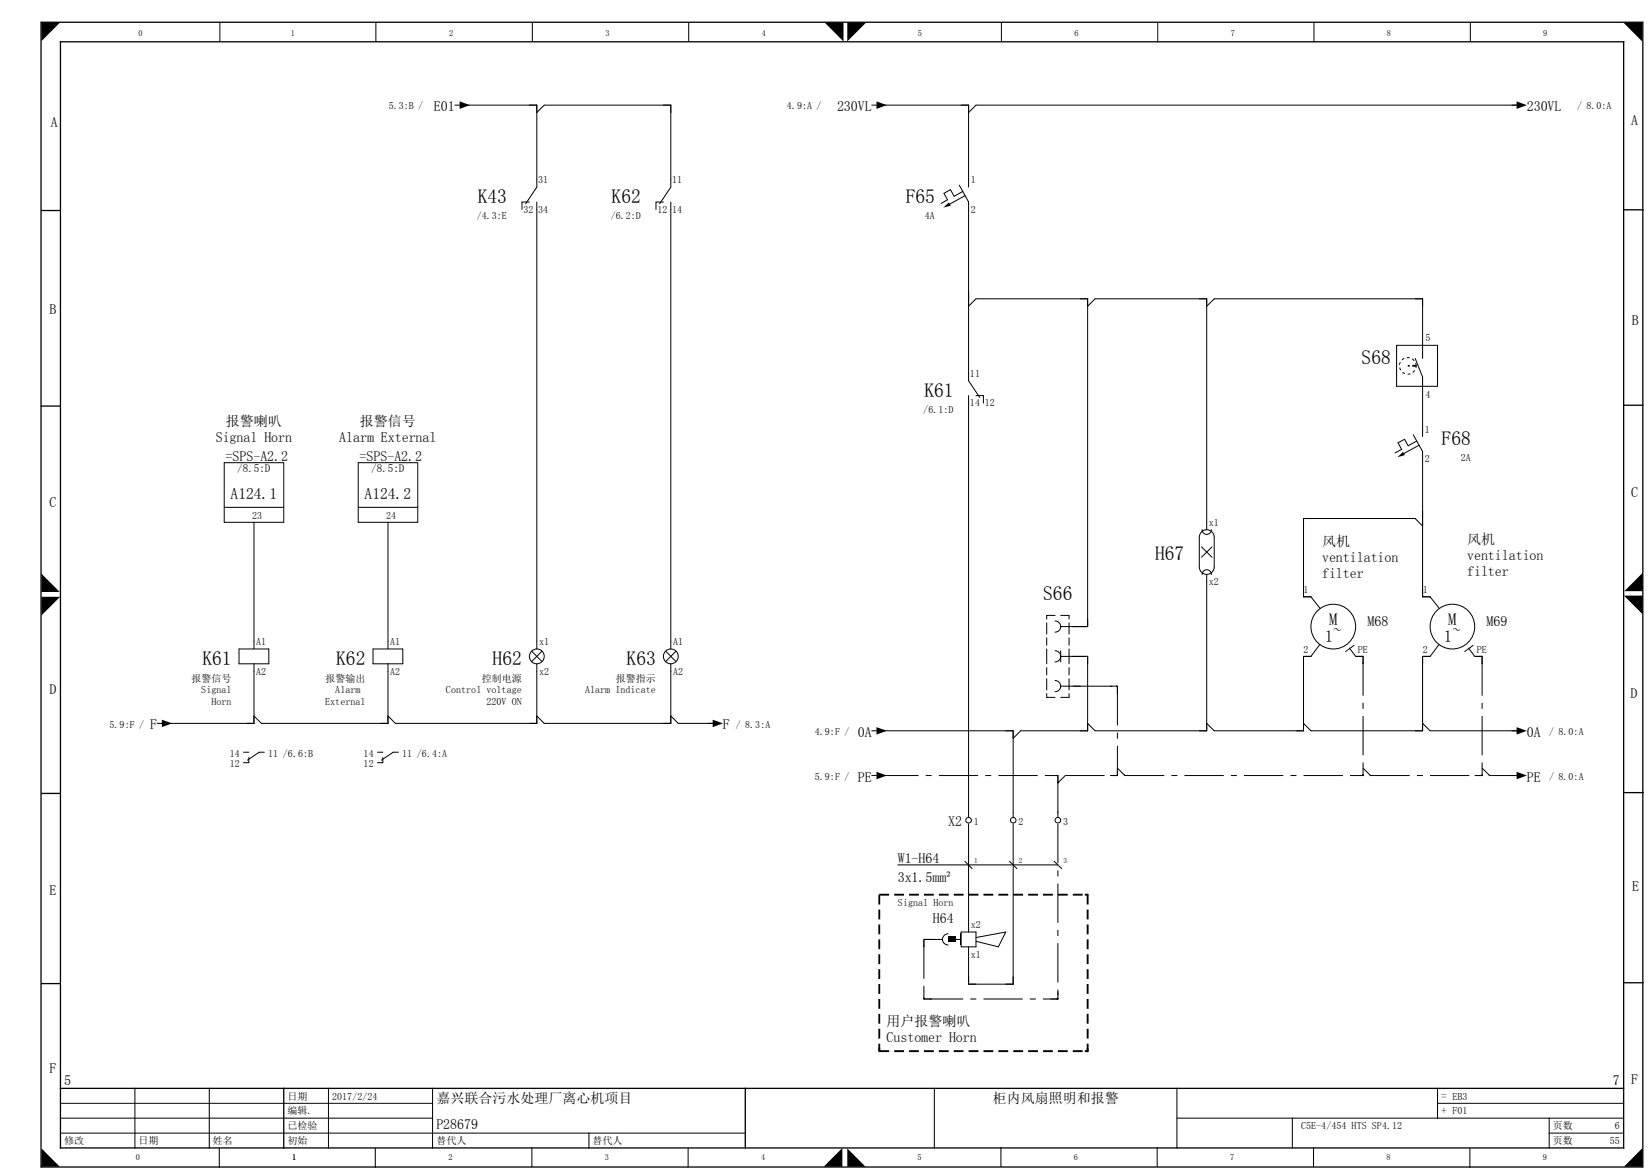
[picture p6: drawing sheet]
<svg xmlns="http://www.w3.org/2000/svg" width="297mm" height="210mm" viewBox="0 0 297 210" stroke-linecap="round" stroke-linejoin="round" font-family="sans-serif">
<g fill="none" stroke="#000" stroke-width=".18">
<path d="M39.6 4v3.4M67.6 4v3.4M81.8 18.9h.9M83.2 18.9h13.4v14.7l-2 3M95.2 18.9h1.4v1.3l1.3-1.3h22.8v14.7l-2 3M95.8 4.1v3.3M119.4 18.9h1.3v1.3M123.9 4.1v3.3M156.8 18.9h.9M158.2 18.9h16.1v14.7M172.9 18.9h1.4v1.3l1.3-1.3h97.8M180.2 4.1v3.4"/>
<path d="M208.3 4.2v3.4M236.4 4.1v3.4M264.5 4.1v3.3M95.2 36.3h-1.3v1.4M96.6 36.3v80.4M119.4 36.3h-1.4v1.4M120.7 36.3v80.4M172.6 33.3l1.7 3v32.2l2 3M173.2 34.4l-1.5 .9-.7-1.2-1.2 .7 .7 1.1-1.2 .7M173.6 35.2l-2.7 1.5M174.3 55.1l1.3-1.4h20.1v58.9M194.3 53.7h1.4v1.4l1.3-1.4h20.1v41.5"/>
<path d="M215.8 53.7h1.3v1.4l1.4-1.4h37.4v10.7M254.6 53.7h1.3v1.4M174.3 71.1v75.9M175.6 71.1h1.3v1.4M251.3 62.1h7.3v7.3h-7.3zM254.3 78.2l1.6 3v26.1h1.4M254.6 64.4l1.3 3.4v10.7M254.9 79.3l-1.6 .8-.6-1.1-1.2 .6 .7 1.2-1.2 .6M40.3 83.2h10.8v10.7h-10.8zM40.3 91.2h10.8M45.7 93.9v22.8M64.4 83.2h10.8v10.7h-10.8z"/>
<path d="M64.4 91.2h10.8M69.8 93.9v22.8M216.2 98.3l1.9 1.9M216.3 95.2a.84 .84 0 0 0 .8 .9 .84 .84 0 0 0 .8-.9M216.3 95.5a1.34 1.34 0 0 1 1.4-.1 1.34 1.34 0 0 1 .8 1.2v5.3a1.34 1.34 0 0 1-1.4 1.4 1.34 1.34 0 0 1-1.3-1.4v-5.3v-.4zM218.1 98.3l-1.9 1.9M255.3 80l-2.7 1.5M255.9 94.6l-1.3-1.4h-20.1v14.1h1.4M43 116.7h5.4v2.6h-5.4zM45.7 119.3v10.7h-16.1M67.1 116.7h5.4v2.6h-5.4zM69.8 119.3v10.7h-22.8l-1.3-1.3"/>
<path d="M95.6 117.1l1.9 1.8M96.6 119.3v10.7h-25.5l-1.3-1.3M97.5 117.1l-1.9 1.8M119.8 117.1l1.8 1.8M120.7 119.3v10.7h-22.8l-1.3-1.3M121.6 117.1l-1.8 1.8M188.3 112v2M188.3 114.7v1.3M188.3 116.7v2.6M189.8 110.6h-1.5v.7M189.8 111.6a1.01 1.01 0 0 1 1 1 1.01 1.01 0 0 1-1 1M189.8 117a1.01 1.01 0 0 1 1 1 1.01 1.01 0 0 1-1 1"/>
<path d="M190.8 118h4.9v1.3M190.8 112.6h4.9M190.8 110.6h1.5v.7M190.8 117v2M192.3 112v2M192.3 114.7v1.3M192.3 116.7v2.6M193 118h2.7v13.4M195.7 111.3v1.3M216.3 103.3a.84 .84 0 0 1 .8-.9 .84 .84 0 0 1 .8 .9M217.1 103.3v28.1h-20.1l-1.3-1.4v1.4M234.5 105.9v1.4h1.4"/>
<path d="M235.9 107.3l1.6 2.1M237.5 115.9l-1.6 2.1h-1.4v13.4h-16l-1.4-1.4M242.8 116.5l1.1 1.5h1.3M255.9 105.9v1.4h1.4M257.3 107.3l1.6 2.1M258.9 115.9l-1.6 2.1h-1.4v13.4h-20l-1.4-1.4M264.2 116.5l1.1 1.5h1.4M28.3 130h.8M43.8 135.2h1M44.8 136.2v.9h-1M47.6 135.2h-1l-2.1 1.5M67.9 135.2h1"/>
<path d="M68.9 136.2v.9h-1M71.7 135.2h-1l-2.1 1.5M120.7 128.7l1.3 1.3h6.7M156.8 131.4h.9M156.8 139.4h.9M158.2 131.4h24.1v15.6M181 131.4h1.3v1.3l1.3-1.3h12.1M188.3 124.7v.7h1.5M188.3 120v1.3M188.3 122v2M189.8 122.3a1.01 1.01 0 0 1 1 1 1.01 1.01 0 0 1-1 1.1M190.8 123.4h3.5"/>
<path d="M192.3 120v1.3M192.3 122v2M192.3 124.7v.7h-1.5M255.9 130l1.4 1.4h16.1M272 139.4h.9M161.5 155.5h28.8M173.6 154.8l1.3 1.4M174.3 148.1v19.5M181.6 154.8l1.4 1.4M182.3 148.1v28.8h-8v-6.7M189.7 154.8l1.3 1.4M190.3 146.1v.9"/>
<path d="M168.2 168.9h1.4M170.6 167.9a1.01 1.01 0 0 0-1 1 1.01 1.01 0 0 0 1 1M171.9 168.9h.9M172.8 167.9v2M172.9 167.6h2.7v2.6h-2.7zM174.3 175.6v1.3h1.3M175.6 168.6l5.4-1-1.4 2.6-4-1M10.9 198.4h66.9M24.3 195.7v10.7M37.7 195.7v10.7M59.1 195.7v10.7M77.8 195.7v10.7"/>
<path d="M168.1 195.7v10.7M211.7 195.7v10.7M258.6 198.4h33.5M258.6 195.7v5.3M10.9 203.7h123.2M10.9 201h66.9M39.5 206.5v3.3M67.5 206.5v3.3M95.7 206.4v3.3M106 203.7v2.7M123.8 206.4v3.4M180.1 206.3v3.4"/>
<path d="M208.2 206.4v3.3M211.7 201h80.4M232.5 201v5.4M236.3 206.4v3.3M264.5 206.5v3.3M278.7 203.7h13.4M278.7 201v5.4"/>
<circle cx="96.6" cy="118" r="1.33"/>
<circle cx="120.7" cy="118" r="1.33"/>
<circle cx="239.9" cy="112.6" r="4"/>
<circle cx="261.3" cy="112.7" r="4"/>
<circle cx="174.3" cy="147.5" r=".5"/>
<circle cx="182.3" cy="147.5" r=".5"/>
<circle cx="190.3" cy="147.5" r=".5"/>
</g>
<g fill="none" stroke="#000" stroke-width=".23">
<path d="M7.4 4h288.2v205.8h-288.2zM10.9 7.5h281.2v198.9h-281.2zM7.5 37.8h3.3M292.3 37.7h3.3M7.4 73h3.3M292.3 72.9h3.3M7.5 142.6h3.3M292.3 142.5h3.3M7.5 176.8h3.3M292.3 176.7h3.3M10.9 195.7h281.2M51.1 195.7v10.7"/>
<path d="M134.1 195.7v10.7"/>
</g>
<g fill="#000">
<path d="M7.5 4h3.3l-3.3 3.4zM82.7 18.2l1.8 .7-1.8 .7zM148.4 4.1h3.4v3.4zM152.4 4.1h3.4l-3.4 3.4zM157.7 18.2l1.8 .7-1.8 .7zM272.9 18.2l1.8 .7-1.8 .7zM292.1 4.1h3.4v3.4zM169.7 37.3l1-.9 .4 .6zM254.1 65.6h.5l.2 .2-.2 .1h-.5zM254.7 65.7l.1 .1zM251.4 82.2l1-1 .3 .6zM7.5 103.1l3.2 3.3h-3.2z"/>
<path d="M7.5 107.3h3.3l-3.3 3.3zM242 117.1l1.6-1.2 .1 .2-1.6 1.1zM245 117.9h.3v.2h-.3zM245.1 119.1h.2v.3h-.1zM263.4 117.1l1.6-1.2 .1 .2-1.6 1.1zM266.4 117.9h.3v.2h-.3zM266.6 119.1h.1v.3zM295.5 103v3.3h-3.3zM292.2 107.1h3.3v3.3zM29.1 129.4l1.9 .6-1.9 .7zM128.2 129.4l1.9 .6-1.9 .7zM157.7 130.7l1.8 .7-1.8 .7z"/>
<path d="M157.7 138.7l1.8 .7-1.8 .7zM190.1 139.3l.3 .1v.1h-.3zM200.8 123.3h.3v.1h-.3zM200.8 139.3l.3 .1v.1h-.3zM201 139.2h.1v.3l-.1-.1zM201 124.4h.1v.4l-.1-.1zM202.3 139.2l.2 .2-.1 .1-.3-.2zM245 139.3l.3 .1v.1h-.3zM245.1 139.2h.2v.3h-.1zM246.5 139.2l.1 .3-.3-.2zM266.4 139.3l.3 .1v.1h-.3zM266.6 139.2h.1v.3z"/>
<path d="M267.9 139.2l.2 .3-.3-.2zM272.9 130.7l1.8 .7-1.8 .7zM272.9 138.7l1.8 .7-1.8 .7zM273.1 139.3l.3 .1v.1h-.3zM190.2 145.9h.2v.3h-.1zM190.2 140.5h.2v.3h-.1zM190.3 140.7l.2-.2 .1 .2-.3 .1zM166.1 179.3h.2v.4l-.2-.1zM166.1 170h.2v.3l-.2-.1zM167.3 168.8h.3v.2h-.3zM167.3 179.5h.3v.2h-.3zM168 168.8h.3v.2h-.3z"/>
<path d="M170.6 168.4h1.3v1h-1.3zM190.1 179.5h.3v.2h-.3zM190.2 179.3h.2v.4h-.1zM195.2 160.7h.5l.2 .1-.2 .2h-.5zM158 188.5h.4v.5l-.2 .1-.2-.1zM195.2 188.8h.5l.2 .2-.2 .1h-.5zM195.5 188.5h.4v.5l-.2 .1-.2-.1zM7.5 206.5l3.2 3.2h-3.2zM151.6 206.4v3.3h-3.4zM152.4 206.5l3.3 3.2h-3.3zM295.5 206.4v3.3h-3.3z"/>
</g>
<g fill="none" stroke="#000" stroke-width=".18" stroke-dasharray="7.1 1.3 1.1 1.3" stroke-linecap="butt">
<path d="M243.9 118h1.3M245.2 118v21.4M245.2 118v1.3M265.3 118h1.4M266.7 118v21.4M266.7 118v1.3M158.2 139.4h32.1M189 139.4h1.3M190.3 139.4v6.7M190.3 139.4v1.4M191.7 139.4h9.3M191.7 139.4l-1.4 1.4"/>
<path d="M193 123.4h8M199.7 123.4h1.3M199.7 139.4h1.3M201 123.4v16M201 123.4v1.3M201 138.1v1.3M201 138.1l1.4 1.3M202.4 139.4h42.8M243.9 139.4h1.3M245.2 138.1v1.3M245.2 138.1l1.4 1.3M246.6 139.4h20.1"/>
<path d="M265.3 139.4h1.4M266.7 138.1v1.3M266.7 138.1l1.3 1.3M268 139.4h5.4M190.3 148.1v31.5M166.2 168.9h2M166.2 168.9v10.7M166.2 179.6h24.1M166.2 168.9h1.4M166.2 168.9v1.3M166.2 178.3v1.3M166.2 179.6h1.4"/>
<path d="M189 179.6h1.3M190.3 178.3v1.3"/>
</g>
<path d="M158.2 160.8h37.5M158.2 160.8v28.2M195.7 160.8v28.2M158.2 189h37.5" fill="none" stroke="#000" stroke-width=".33" stroke-dasharray="1.8 .9" stroke-linecap="butt"/>
<path d="M253.3 65.8h1.3" fill="none" stroke="#000" stroke-width=".33" stroke-dasharray=".3 1 .3 1" stroke-linecap="butt"/>
<circle cx="253.3" cy="65.8" r="1.5" fill="none" stroke="#000" stroke-width=".18" stroke-dasharray=".5 .5" stroke-linecap="butt"/>
<g font-size="3.5">
<text x="86" y="36.5">K43</text>
<text x="110" y="36.5">K62</text>
<text x="163" y="36.5">F65</text>
<text x="245" y="65.4">S68</text>
<text x="166.3" y="71.3">K61</text>
<text x="259.4" y="80">F68</text>
<text x="207.8" y="100.8">H67</text>
<text x="187.7" y="107.9">S66</text>
<text x="36.4" y="119.5">K61</text>
<text x="60.5" y="119.5">K62</text>
<text x="88.6" y="119.5">H62</text>
<text x="112.7" y="119.5">K63</text>
</g>
<g font-size="3">
<text x="239.1" y="112.4">M</text>
<text x="260.5" y="112.4">M</text>
<text x="238.4" y="115.4">1~</text>
<text x="259.8" y="115.4">1~</text>
</g>
<g font-size="2.8">
<text x="41.5" y="89.7">A124.1</text>
<text x="65.6" y="89.7">A124.2</text>
</g>
<g font-size="2.5">
<text x="9.1" y="22.8">A</text>
<text x="78.1" y="20">E01</text>
<text x="150.6" y="20">230VL</text>
<text x="274.7" y="20">230VL</text>
<text x="293.5" y="22.5">A</text>
<text x="8.9" y="56.4">B</text>
<text x="293.6" y="58.4">B</text>
<text x="40.7" y="76.6">报警喇叭</text>
<text x="64.8" y="76.6">报警信号</text>
<text x="38.8" y="79.5">Signal Horn</text>
<text x="40.6" y="82.8">=SPS-A2.2</text>
<text x="61" y="79.5">Alarm External</text>
<text x="64.7" y="82.8">=SPS-A2.2</text>
<text x="293.5" y="89.4">C</text>
<text x="8.9" y="91.2">C</text>
<text x="237.9" y="98.2">风机</text>
<text x="237.9" y="101">ventilation</text>
<text x="264" y="97.9">风机</text>
<text x="264" y="100.7">ventilation</text>
<text x="237.9" y="103.9">filter</text>
<text x="264" y="103.6">filter</text>
<text x="246" y="112.6">M68</text>
<text x="267.5" y="112.6">M69</text>
<text x="8.9" y="124.7">D</text>
<text x="293.3" y="125.5">D</text>
<text x="27" y="131.1">F</text>
<text x="130" y="131.1">F</text>
<text x="154.3" y="132.5">0A</text>
<text x="274.7" y="132.5">0A</text>
<text x="154.3" y="140.5">PE</text>
<text x="274.7" y="140.5">PE</text>
<text x="170.6" y="148.5">X2</text>
<text x="161.5" y="155.1">W1-H64</text>
<text x="8.9" y="160.8">E</text>
<text x="161.5" y="158.5">3x1.5mm²</text>
<text x="293.6" y="160.2">E</text>
<text x="167.8" y="165.9">H64</text>
<text x="159.5" y="184.4">用户报警喇叭</text>
<text x="159.5" y="187.3">Customer Horn</text>
<text x="8.9" y="193">F</text>
<text x="11.5" y="195">5</text>
<text x="290.2" y="195">7</text>
<text x="293.5" y="194.8">F</text>
<text x="78.5" y="203">P28679</text>
<text x="78.5" y="198.3">嘉兴联合污水处理厂离心机项目</text>
<text x="178.6" y="198.3">柜内风扇照明和报警</text>
</g>
<g font-size="2">
<text x="42.7" y="84.9">/8.5:D</text>
<text x="66.8" y="84.9">/8.5:D</text>
<text x="259.3" y="197.7">= EB3</text>
<text x="259.3" y="200.3">+ F01</text>
</g>
<g font-size="1.8">
<text x="69.9" y="19.7">5.3:B /</text>
<text x="141.6" y="19.7">4.9:A /</text>
<text x="283.7" y="19.7">/ 8.0:A</text>
<text x="96.8" y="33">31</text>
<text x="120.9" y="33">11</text>
<text x="174.6" y="33">1</text>
<text x="85.8" y="39.4">/4.3:E</text>
<text x="94.2" y="38.2">32</text>
<text x="96.8" y="38.2">34</text>
<text x="109.9" y="39.4">/6.2:D</text>
<text x="118.3" y="38.2">12</text>
<text x="120.9" y="38.2">14</text>
<text x="166.4" y="39.4">4A</text>
<text x="174.6" y="38.2">2</text>
<text x="256.5" y="61.3">5</text>
<text x="174.5" y="67.8">11</text>
<text x="256.5" y="71.5">4</text>
<text x="166.1" y="74.2">/6.1:D</text>
<text x="174.5" y="73.1">14</text>
<text x="177.2" y="73.1">12</text>
<text x="256.3" y="77.8">1</text>
<text x="256.3" y="83.1">2</text>
<text x="262.8" y="83">2A</text>
<text x="45.4" y="93.4">23</text>
<text x="69.5" y="93.4">24</text>
<text x="217.5" y="94.6">x1</text>
<text x="217.5" y="105.2">x2</text>
<text x="234.5" y="106.6">1</text>
<text x="256" y="106.6">1</text>
<text x="46.1" y="116">A1</text>
<text x="70.2" y="116">A1</text>
<text x="97" y="116">x1</text>
<text x="121.1" y="116">A1</text>
<text x="234.5" y="117.3">2</text>
<text x="244.3" y="117.3">PE</text>
<text x="256" y="117.3">2</text>
<text x="265.7" y="117.3">PE</text>
<text x="34.5" y="122.6">报警信号</text>
<text x="36.2" y="124.6">Signal</text>
<text x="46.1" y="121.3">A2</text>
<text x="58.6" y="122.6">报警输出</text>
<text x="60.3" y="124.6">Alarm</text>
<text x="70.2" y="121.3">A2</text>
<text x="80.2" y="124.6">Control voltage</text>
<text x="86.7" y="122.6">控制电源</text>
<text x="97" y="121.3">x2</text>
<text x="105.3" y="124.7">Alarm Indicate</text>
<text x="110.8" y="122.6">报警指示</text>
<text x="121.1" y="121.3">A2</text>
<text x="19.7" y="130.8">5.9:F /</text>
<text x="38" y="126.7">Horn</text>
<text x="58.5" y="126.7">External</text>
<text x="87.5" y="126.7">220V ON</text>
<text x="132.4" y="130.8">/ 8.3:A</text>
<text x="41.3" y="137.9">12</text>
<text x="41.3" y="136">14</text>
<text x="48.2" y="136">11 /6.6:B</text>
<text x="65.4" y="137.9">12</text>
<text x="65.4" y="136">14</text>
<text x="72.3" y="136">11 /6.4:A</text>
<text x="146.6" y="132.2">4.9:F /</text>
<text x="278.7" y="132.2">/ 8.0:A</text>
<text x="146.6" y="140.2">5.9:F /</text>
<text x="278.7" y="140.2">/ 8.0:A</text>
<text x="175.2" y="148.2">1</text>
<text x="183.2" y="148.2">2</text>
<text x="191.3" y="148.2">3</text>
<text x="161.6" y="163">Signal Horn</text>
<text x="174.6" y="166.9">x2</text>
<text x="174.6" y="172.2">x1</text>
<text x="51.7" y="197.7">日期</text>
<text x="59.8" y="197.7">2017/2/24</text>
<text x="51.7" y="200.3">编辑.</text>
<text x="51.7" y="203">已检验</text>
<text x="234.1" y="203">C5E-4/454 HTS SP4.12</text>
<text x="279.4" y="203">页数</text>
<text x="290.5" y="203">6</text>
<text x="11.5" y="205.7">修改</text>
<text x="24.9" y="205.7">日期</text>
<text x="38.3" y="205.7">姓名</text>
<text x="51.7" y="205.7">初始</text>
<text x="78.5" y="205.7">替代人</text>
<text x="106.6" y="205.7">替代人</text>
<text x="279.4" y="205.7">页数</text>
<text x="289.6" y="205.7">55</text>
</g>
<g font-size="1.5">
<text x="24.9" y="6.5">0</text>
<text x="52.3" y="6.4">1</text>
<text x="80.8" y="6.4">2</text>
<text x="108.9" y="6.4">3</text>
<text x="137.1" y="6.4">4</text>
<text x="165.2" y="6.4">5</text>
<text x="193.3" y="6.4">6</text>
<text x="221.4" y="6.4">7</text>
<text x="249.5" y="6.4">8</text>
<text x="277.7" y="6.4">9</text>
<text x="24.5" y="208.6">0</text>
<text x="52.6" y="208.6">1</text>
<text x="80.7" y="208.6">2</text>
<text x="108.8" y="208.6">3</text>
<text x="136.9" y="208.6">4</text>
<text x="165.1" y="208.6">5</text>
<text x="193.2" y="208.6">6</text>
<text x="221.3" y="208.6">7</text>
<text x="249.4" y="208.6">8</text>
<text x="277.6" y="208.6">9</text>
</g>
<g font-size="1.3">
<text x="175.3" y="155.2">1</text>
<text x="183.3" y="155.2">2</text>
<text x="191.3" y="155.2">3</text>
</g>
</svg>
